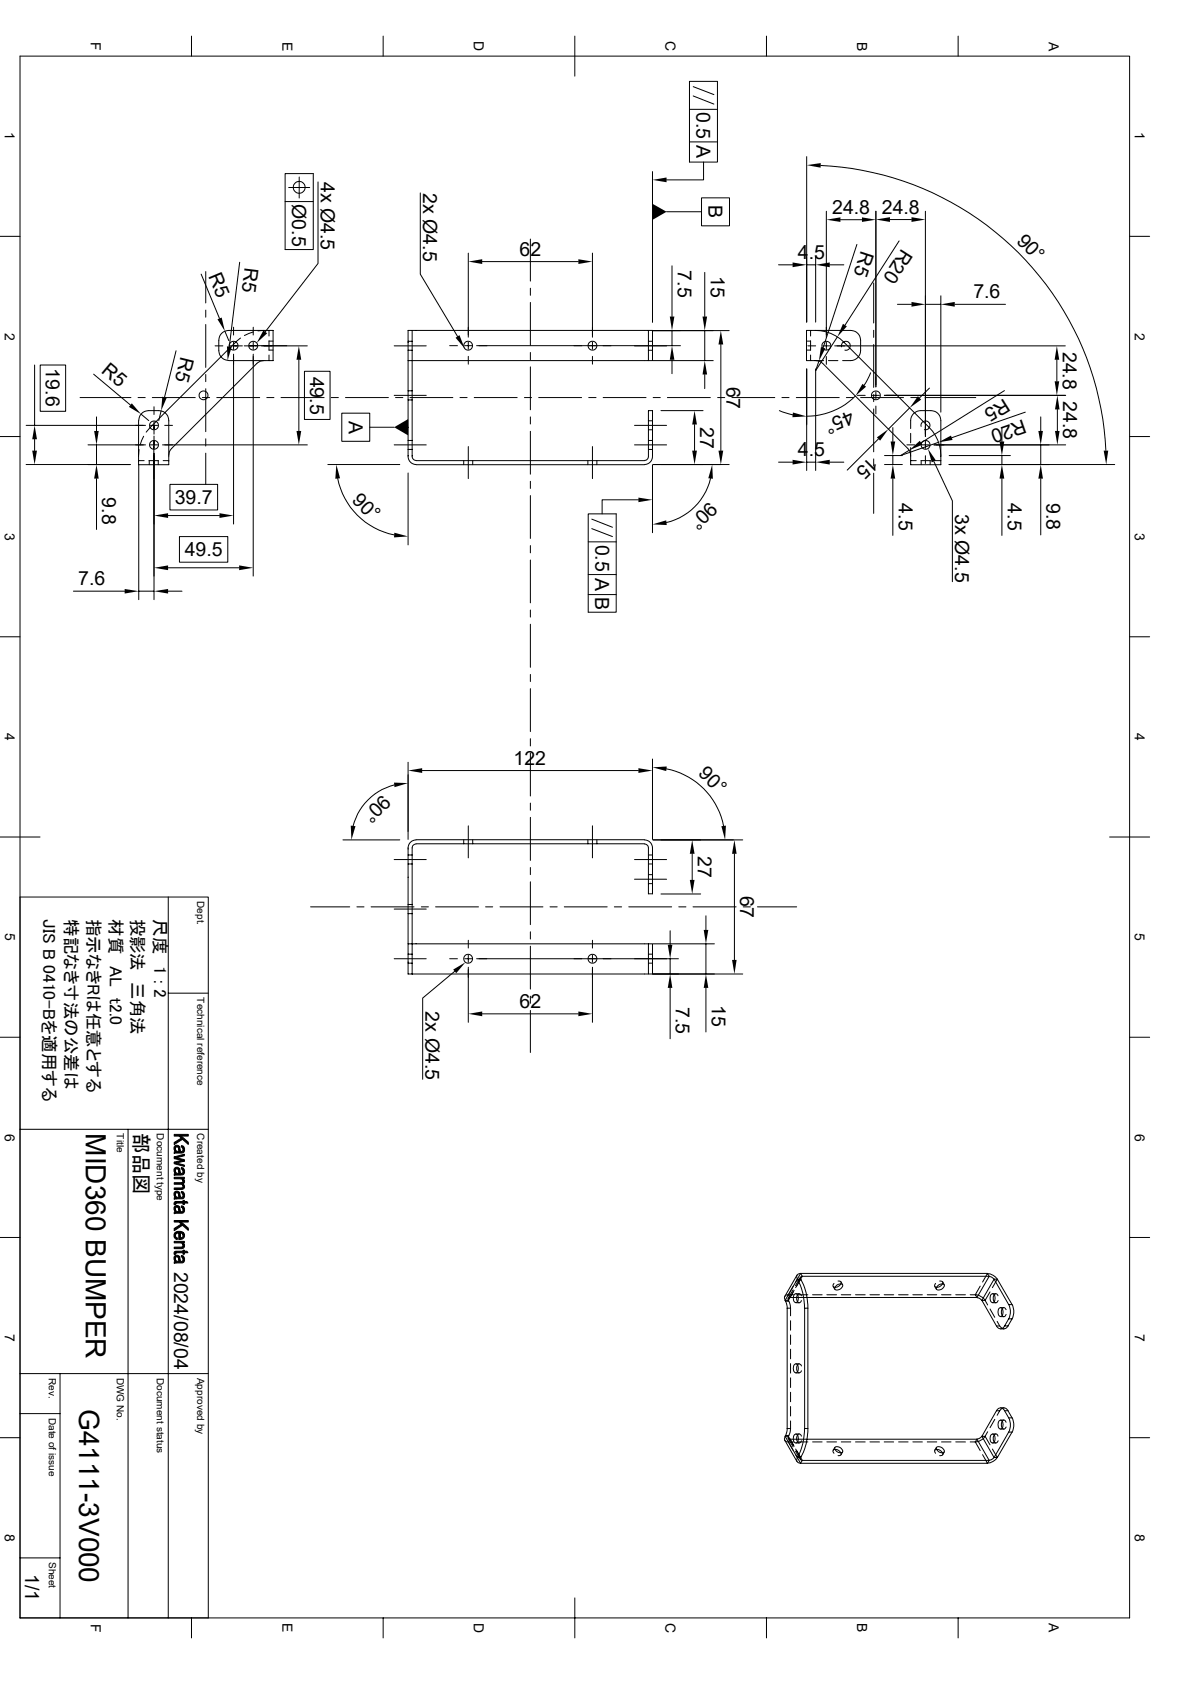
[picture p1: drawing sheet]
<svg xmlns="http://www.w3.org/2000/svg" width="297mm" height="420mm" viewBox="0 0 297 420" stroke-linecap="round" stroke-linejoin="round" font-family="sans-serif">
<g fill="none" stroke="#000" stroke-width=".25">
<path d="M5 14h276.9v390h-276.9zM47.8 9v5M95.6 9v5M143.5 9v10M191.3 9v5M239.1 9v5M172.1 20.3h7v20.2h-7zM172.1 27.3h7M172.1 35.4h7M173 21.6l5.2 2M173 24l5.2 2M201.3 39.1v41.3"/>
<path d="M0 59h5M71.2 43.3h7v19h-7zM71.2 50.3h7M72.1 46.8h5.2M74.7 44.2v5.2M79.4 45.4v20.4l-13.2 17M104.9 48.2v20.3l9.3 15.5M132.4 59.7v10.5M162.9 42.8v37.6M166.4 52.9h8.7M175.1 49.4h7v7h-7zM175.6 40.5v4.4h-9.2"/>
<path d="M204.9 41.3a74.7 74.7 0 0 1 71.1 71.2M206.2 52.7v31.5M209.8 54.9h5.3M218.6 52.7v43.9M222.1 54.8h5.4M231 52.7v56.3M281.9 59h5M50.2 68.5l4.6 11M51.4 67.8v7.8M51.4 77.4v1.8M59.8 65.5l-2.6 21M116.9 63.2v21"/>
<path d="M120.4 65.3h24M132.4 72v1.7M132.4 75.5v10.7M147.9 63.2v21M167.7 66.4v12.6M175.9 68v11M194.3 66.1h3.5M201.3 66.1h2.3M203.6 64v16.4M207.1 66.1h3.5M213.9 61l-8.5 25.8M218.1 70.7v9.9"/>
<path d="M224 76h3.5M224.4 60.2l-13.5 21M231 76h3.8M234.8 73.9v29M238.3 76h12.7M8.6 91.1v15.1M10 91.1h6.4v11.6h-6.4zM20 99.3h12.7M23.4 93.4l9.2 7.7M34.5 99.3h1.7M38 99.3h10.7M43.9 87.6l-2.8 11.6"/>
<path d="M50.5 99.3h1.8M51.4 81v10.7M51.4 93.5v1.8M51.4 97.1v10.7M53.7 86.4h1.9M54.1 99.3h10.7M56.1 82.7l1 2.3M57.1 90a2.46 2.46 0 0 1-2.5-2.5v-2.5a2.46 2.46 0 0 1 2.5-2.5h11.1v7.5h-11.1M57.4 86.4h3.1M58.3 81.7v2M58.3 85.5v1.7M58.3 88.4v42.5"/>
<path d="M60 84.4l-1.1 .9-17.8 17.7-4.6 4.9M61 86.4h3.1M63.2 88.4v55.4M63.2 82.9l-2.2 .9M63.2 81.7v2M63.2 85.5v1.7M63.6 86.3h8M65.3 86.4h11.4M65.9 82.5l-1.5 .1M65.9 90l-1 .2-.8 .6-21.3 21.2-.5 .8-.2 .9M66.6 99.3h1.8M67.1 82.5v1.4"/>
<path d="M67.1 85.1v2.4M67.1 88.6v1.4M67.1 85.2h1.1M67.1 87.4h1.1M70.1 99.3h10.8M74.6 89.8v17.8M76 92.7h6.4v12h-6.4zM82.7 99.3h1.8M86.2 99.3h10.7M98.4 86.4h8M98.4 98.7h8M98.7 99.3h1.8"/>
<path d="M101.9 90h59.9M101.9 87.5h1M101.9 85.2h1M101.9 97.6h1M101.9 99.9h1M102.3 99.3h10.7M102.9 82.5v31.5l.1 .5 .4 .4 .4 .1 57.3-.1 .6-.4 .1-.5v-11.5h1.1v11.5a2.02 2.02 0 0 1-2 2M102.9 82.5h-1v31.2a2.03 2.03 0 0 0 1.9 2.3M102.9 82.5h58.9M112.2 86.3h2M114.8 99.3h1.8M116 86.3h1.8"/>
<path d="M116.9 85.4v1.8M116.9 89v1.9M118.4 99.3h10.7M119 86.3h50.8M130.9 99.3h1.8M132.4 88v1.8M132.4 91.6v10.7M134.5 99.3h10.7M146.9 99.3h1.9M147.9 85.4v1.8M147.9 89v1.9M150.5 99.3h10.7"/>
<path d="M158.4 86.4h8M161.8 87.5h1.1M161.8 85.2h1.1M161.8 82.5h1.1v7.5h-1.1v-2.5M161.8 82.5v5M163 82.5h19M163 90h15M163 99.3h1.8M166.6 99.3h10.7M167.7 82.5v3.8M167.7 89.8v3.5M175.9 82.5v7.5"/>
<path d="M175.9 93.5v3.5M179.1 99.3h1.8M179.9 86v26.5M182.7 99.3h10.7M195.2 99.3h1.7M198.8 99.3h10.7M201.3 85.2h1M201.3 87.4h1M201.3 92.1v25.4M201.6 86.4h2M202.3 82.5v1.4M202.3 85.1v2.4"/>
<path d="M202.3 88.6v1.4M203.6 82.5a9.9 9.9 0 0 1 7.1 3l21.2 21.2a9.9 9.9 0 0 1 2.9 7M203.6 90l1 .2 .8 .6 21.2 21.2 .5 .8 .2 .9M203.6 92.1v25.4M205.4 86.4h1.7M205.6 90h-4.3v-7.5h11a2.46 2.46 0 0 1 2.5 2.5v2.5a2.56 2.56 0 0 1-2.5 2.5h-2M206.2 85.5v1.7M206.2 89v2M206.8 90h2.3M208.3 86.4h57.6M209 84.1l-5.4 8.4 .8-2.3M210.1 86.6a1.09 1.09 0 0 1 1.1-1.4 1.09 1.09 0 0 1 .8 1.7"/>
<path d="M211.2 99.3h1.8M212.1 86.9l-.6 .5h-.6M213.5 98.9a17.3 17.3 0 0 1-12.2 5M214 98.7h1.9M214.8 99.3h10.7M217.3 93.1l-1.6 3.1M217.7 98.7h1.8M218.1 82.5v1.7M218.1 86v10.7M218.1 98.5v1.8M218.6 97.8v1.8M220.7 98.7h45.3"/>
<path d="M227.3 99.3h1.8M230.9 99.3h12.6M232 96.9l-2.5 2.5M250.7 97.5l-20.8 13.1M263.8 89.8v5.4M0 109h5M6.5 116h26M6.5 106.2h29.8M8.6 109.7v2.8M22 111.1h14.3M24.1 104.1v3.5M24.1 111.1v4.9"/>
<path d="M24.1 119.5v12.7M34.6 115h1.4M34.6 116.1v33.6M34.6 105a2.46 2.46 0 0 1 2.5-2.5h2.5a2.46 2.46 0 0 1 2.5 2.5v11h-7.5v-11M34.7 112.3l-.1 1.4M35.2 103.4l1.9 1.6M35.9 108.9l-.9 2.2M37.2 115h2.3M37.3 115v1M37.5 106.2h1.8M37.5 111.1h1.8M38.4 111.5v8"/>
<path d="M38.4 113.2v36.5M38.4 101.6v1.9M38.4 105.3v3.1M38.4 108.9v3.1M39.5 115v1M40.2 102.6l-.6 2.4M40.6 111.1h36.1M40.7 115h1.4M41.1 106.2h2M51.4 109.6v1.8M51.4 113.2v7.7M81.8 116h18"/>
<path d="M84.3 119.5a17.9 17.9 0 0 0 14.1 14.1M85.3 103.2h7v7h-7zM92.3 106.7h6.1M98.4 111.1h8M101.9 118.1v18M101.9 112.2h1M101.9 110h1M103.8 116h57.1M115.7 115v1M116.9 111.5v8M118 115v1M132.4 104.1v1.8"/>
<path d="M132.4 107.7v10.7M146.7 115v1M147.9 111.5v8M149 115v1M158.4 106.2h8M158.4 111.1h8M161.8 112.2h1.1M161.8 110h1.1M161.8 107.3h1.1M161.8 105.1h1.1M162.9 116.1v16.9M163 116h19"/>
<path d="M165 102.5h10.5M173.4 106v6.5M177.3 119.5a14.8 14.8 0 0 1-11 11M194.3 115.4h3.5M194.5 102.5l3.4 1.1M201.3 115.4h2.3M207.1 115.4h3.5M218.1 102.1v10.7M218.1 114.6v1.8M218.1 118.2v10M218.6 101.4v1.9M219.2 109.6l-7.7 7.8"/>
<path d="M220.8 116h4.4M220.8 113.7h4.4M222.8 106.8v3.4M222.8 113.7v2.3M222.8 119.5v14.2M226.4 111.1h1.9M227 101.9l-5.3 5.2M227.3 115h1.4M227.3 108.2v2.4M228.3 103.1l1.1-.5 2.9-.1a2.46 2.46 0 0 1 2.5 2.5v11h-7.5v-4.2M228.3 103l-.6 .7a4.7 4.7 0 0 0-.4 3.3M229.9 115h2.3"/>
<path d="M229.9 115v1M229.9 106.5a1.1 1.1 0 0 1 1.2-1.4 1.1 1.1 0 0 1 .8 1.7M230.1 111.1h1.8M231 110.2v1.8M231 113.8v1.9M232 106.8l-.7 .5h-.6M232.2 115v1M233.1 115.2l4.6 9.9v20.1M233.1 111.1h32.9M233.4 115h1.4M234.2 110.4l-9.4 3.3 2.1-1.3M236.9 116h41.3"/>
<path d="M236.9 113.7h15.3M250.1 106.8v3.4M250.1 113.7v2.3M250.1 119.5v14.2M255.9 102.9l-18.4 6.4M259.8 104.1v3.5M259.8 111.1v4.9M259.8 119.5v14.1M263.9 102.2v5.4M281.9 109h5M42 128.7h12.8M42.4 120.9h11.9v6.4h-11.9z"/>
<path d="M44.8 134h12.1v6.4h-12.1zM132.4 120.2v1.8M132.4 123.7v10.8M132.4 136.2v1.8M132.4 139.8v10.7M146.8 128.3h7v24.6h-7zM146.8 135.3h7M147.7 129.6l5.2 2.1M147.7 132l5.2 2M159.3 124.8h-9v3.5M0 159h5M18.3 147.6h12.8"/>
<path d="M34.6 147.6h3.8M42 141.8h17.7M42 147.6h3.4M132.4 152.3v1.8M132.4 155.9v10.7M146.8 143.5h7M146.8 148.5h7M281.9 159h5M132.4 168.4v1.8M132.4 172v10.7M98.4 196a14.3 14.3 0 0 0-10.3 10.2M101.9 190.3v19.3"/>
<path d="M105.4 192.4h53.9M132.4 184.4v1.9M132.4 188v10.8M162.9 189.5v20.1M166.3 192a18 18 0 0 1 14.3 14.2M0 209h10M85.6 209.7h14.2M98.4 214.6h8M101.9 215.7h1M101.9 213.5h1M103.8 209.7h57.1M103.8 209.7a2.04 2.04 0 0 0-1.9 2.3v31.2h1"/>
<path d="M115.7 209.7v1M116.9 206.2v8M118 209.7v1M132.4 200.5v1.8M132.4 204.1v10.7M132.4 216.6v1.8M146.7 209.7v1M147.9 206.2v8M149 209.7v1M158.4 214.6h8M158.4 219.5h8M160.9 209.7a2.02 2.02 0 0 1 2 2v11.5h-1.1v-11.5l-.1-.5-.6-.4-57.3-.1-.4 .2-.4 .3-.1 .5v31.5"/>
<path d="M161.8 218.4h1.1M161.8 215.7h1.1M161.8 213.5h1.1M163 209.7h22.4M172.8 213.2v6.5M183.3 213.2v26.5M276.9 209h10M5 224h47v180M42 224v180M77.5 226.4h9.8M89.1 226.4h1.7M92.6 226.4h10.7"/>
<path d="M98.4 227h8M98.4 239.4h8M101.9 238.3h1M101.9 225.8h1M101.9 228.1h1M105.2 226.4h1.7M108.7 226.4h10.7M112.2 239.4h2M116 239.4h1.8M116.9 234.8v1.9M116.9 238.5v1.8M119 239.4h50.3"/>
<path d="M121.2 226.4h1.8M124.8 226.4h10.7M132.4 220.2v10.7M132.4 232.7v1.8M132.4 236.3v10.7M137.3 226.4h1.8M140.8 226.4h10.8M147.9 234.8v1.9M147.9 238.5v1.8M153.3 226.4h1.9M156.9 226.4h10.7M161.8 220.6h1.1"/>
<path d="M161.8 238.3h1.1M161.8 235.7v2.5M161.8 235.7h1.1v2.5M161.8 238.2v5h1.1v-5M161.8 235.7h-59.9M163 235.7h15.3M165 223.2h9.9M167.3 232.4v3.5M167.3 239.4v3.8M169.4 226.4h1.8M173 226.4h10.7M176.2 228.7v3.5"/>
<path d="M176.2 235.7v7.5M185.5 226.4h1.8M189.1 226.4h9.7M0 259h5M42 248h10M101.9 240.5h1M113.5 242.5l-8 6.7v20.3M116.9 241.5v13.8M120.4 253.2h24M132.4 248.8v1.7M132.4 252.3v10.5M147.9 241.5v13.8"/>
<path d="M161.8 240.5h1.1M161.8 243.2h-58.9M163 243.2h22.4M167.3 246.7v12.7M176.2 246.7v11M281.9 259h5M5 282h47M32 282v122M0 309h5M198.9 318.4l-3 5.3M199 319.4h.8M199 319.4l.1 .2"/>
<path d="M199 319.4l-3 5.3M199.1 319.6a14.1 14.1 0 0 1 1.7 7M199.1 319.6h.8M199.8 318.9l-1.3 2.1M199.8 319.4l.1 .2M199.8 318l-1.2 2.1M199.8 318h46.7M199.8 319.4l-1.2 2.1M199.8 318l.4 .7M199.9 318a.84 .84 0 0 0-1 .4 .84 .84 0 0 0 .2 1M199.9 319.6a14.1 14.1 0 0 1 1.7 7M200.2 318.7h46.7"/>
<path d="M200.2 318.7l-1.4 2.5M200.3 318.7l-.5 .2 .1 .5M209.2 319.9a.54 .54 0 0 1 .6 .1 .54 .54 0 0 1 .1 .6M234.5 319.9a.54 .54 0 0 1 .6 .1 .54 .54 0 0 1 .1 .6M246.5 318l.4 .7M246.5 318l-1.3 2.1M246.5 318a3.1 3.1 0 0 1 2.4 1.4M246.9 318.7l.7 .2 .5 .5M246.9 318.7l-3.1 5.3M248.1 319.4h.8M248.1 319.4l3.7 6.4M248.1 319.4l-3 5.3"/>
<path d="M248.9 319.4l-1.2 2.1M248.9 319.4l3.7 6.4M281.9 309h5M195.9 323.7l-.1 .4 .2 .6M196 324.7v.2h.9l-.1-.2M196 324.7h.8M196 324.9l.5 1.7M196.5 326.6h.8M196.5 326.6v30.1M196.8 323.3h-.5l-.4 .4M196.8 323.3h1.2M196.9 324.9l.3 1 .1 2.6"/>
<path d="M197.3 329.8v2.3M197.3 333.3v2.4M197.3 336.9v2.4M198 322.1l-1.3 2.1M198 322.6l-1.2 2.1M198 321.1l-1.2 2.2M198.2 323.3l.3-.3a1.2 1.2 0 0 1 .8 1.1 1.2 1.2 0 0 1-.8 1.1 1.52 1.52 0 0 1-.3-1.9zM198.2 322.2l-1 1.8-.4-.7M198.6 325.3h.9M198.6 323h.9M199.1 323.3a.52 .52 0 0 1 .5-.2 .52 .52 0 0 1 .4 .5M199.1 323.3a1.54 1.54 0 0 0 0 1.7"/>
<path d="M199.3 323.3h2.3M200 324.7a.53 .53 0 0 1-.4 .5 .53 .53 0 0 1-.5-.2M201.6 326.6v30.1M201.6 326.6h-.8v30.1h.8M202.8 323.3h2.4M206.4 323.3h2.4M207.9 321.2l.5 .7M208.2 320.5a.56 .56 0 0 0-.2 .8 .56 .56 0 0 0 .8 .1l.6-.3 .4-.5M208.7 321.1a1.02 1.02 0 0 1 1.7-.1 1.35 1.35 0 0 1-2 .9v-.4zM209.9 320.1l.4 .7M210 323.3h2.3M213.5 323.3h2.4"/>
<path d="M217.1 323.3h2.4M220.7 323.3h2.4M224.3 323.3h2.4M227.8 323.3h2.4M231.4 323.3h2.4M233.3 321.2l.4 .7M233.5 320.5a.56 .56 0 0 0-.1 .8 .56 .56 0 0 0 .7 .1l.7-.3 .4-.5M234 321.1a1.02 1.02 0 0 1 1.7-.1 1.35 1.35 0 0 1-2 .9v-.4zM235 323.3h2.4M235.3 320.1l.4 .7M238.5 323.3h2.5M243.8 324l-.4-.7a3.3 3.3 0 0 1 2.5 1.4"/>
<path d="M243.8 324l.7 .2 .5 .5M243.8 324h-46.6a.44 .44 0 0 0-.5 .2 .44 .44 0 0 0 .1 .5M244.6 321.1l-1.2 2.2h-1.3M245.1 324.7l3.6 6.4M245.1 324.7h.8M245.9 324.7l.6 1.1M247.1 326.9l1.2 2M247.1 322.6l-1.2 2.1M247.3 323.3l.4-.3a1.2 1.2 0 0 1 .7 1.1 1.2 1.2 0 0 1-.7 1.1 1.52 1.52 0 0 1-.4-1.9zM247.7 325.3h.8M247.7 323h.8M248.7 331.1h.8l.5 .5 .6 .2"/>
<path d="M248.7 331.1a1.08 1.08 0 0 0 1 .7 1.08 1.08 0 0 0 1-.7M248.9 329.9l.6 1.2M249.1 323.6a.58 .58 0 0 0-.6-.6 .58 .58 0 0 0-.6 .7v.7l.3 .6M249.1 324.7a.53 .53 0 0 1-.3 .5 .53 .53 0 0 1-.6-.2M249.3 326.8l.3-.3a1.2 1.2 0 0 1 .8 1.1 1.2 1.2 0 0 1-.8 1.1 1.52 1.52 0 0 1-.3-1.9zM249.7 331.8h.9M249.7 328.8h.9M249.7 326.5h.9M250.1 326.8a.52 .52 0 0 1 .6-.3 .52 .52 0 0 1 .4 .5M250.2 326.8a1.54 1.54 0 0 0 0 1.7M250.7 331.1h.9M251.1 328.2a.53 .53 0 0 1-.4 .5 .53 .53 0 0 1-.6-.2"/>
<path d="M251.6 331.1l-.5 .5-.5 .2M251.8 325.8h.8M251.8 325.8a3.9 3.9 0 0 1 0 3.5M251.8 329.3h.8M251.8 329.3l-1.1 1.8M252.6 325.8a3.9 3.9 0 0 1 0 3.5M252.6 329.3l-1 1.8M0 359h5M5 353h10M5 343h47M15 343v61M195.9 359.6l3 5.4"/>
<path d="M196 358.6l3 5.3M196 358.6h.8M196 358.6l-.2 .6 .1 .4M196.5 356.7l-.5 1.8M196.5 356.7h.8M196.7 359.2l1.3 2.1M196.8 358.6a.44 .44 0 0 0-.1 .6 .44 .44 0 0 0 .5 .2M196.8 358.6l1.2 2.2M196.9 358.4h-.9v.2M197.2 359.4h46.6M197.2 359.4l1 1.7M197.2 359.4l-.4 .6h-.5l-.4-.4"/>
<path d="M197.3 354.8l-.1 2.7-.4 1.1M197.3 340.5v2.4M197.3 344v2.5M197.3 347.6v2.4M197.3 351.2v2.4M198.2 340.8l.3-.2a1.2 1.2 0 0 1 .8 1.1 1.2 1.2 0 0 1-.8 1.1 1.52 1.52 0 0 1-.3-2zM198.2 358.4l.3-.3a1.2 1.2 0 0 1 .8 1.1 1.2 1.2 0 0 1-.8 1.1 1.52 1.52 0 0 1-.3-1.9zM198.6 358.1h.9M198.6 340.5h.9M198.6 342.8h.9M199.1 358.3a.52 .52 0 0 1 .6-.2 .52 .52 0 0 1 .3 .5M199.1 340.8a.54 .54 0 0 1 .5-.2 .54 .54 0 0 1 .4 .5"/>
<path d="M199.1 358.4a1.54 1.54 0 0 0 0 1.6M199.1 340.8a1.54 1.54 0 0 0 0 1.7M200 359.7a.53 .53 0 0 1-.4 .6 .53 .53 0 0 1-.5-.3M200 342.3a.55 .55 0 0 1-.4 .4 .55 .55 0 0 1-.5-.1M200.8 356.7a14.1 14.1 0 0 1-1.7 7.1M201.6 356.7a14.1 14.1 0 0 1-1.7 7.1M243.8 359.4l3.1 5.3M243.8 359.4l-.4 .6M245 358.6l-.5 .5-.7 .2M245.1 358.6l3 5.3M245.1 358.6h.8M245.9 358.6a3.3 3.3 0 0 1-2.5 1.4"/>
<path d="M245.9 358.6l1.2 2.2M246.5 357.5l-.6 1.1M247.3 358.4l.4-.3a1.2 1.2 0 0 1 .7 1.1 1.2 1.2 0 0 1-.7 1.1 1.52 1.52 0 0 1-.4-1.9zM247.7 358.1h.8M248.2 358.3a.5 .5 0 0 1 .5-.2 .5 .5 0 0 1 .4 .5M248.2 358.4a1.12 1.12 0 0 0 .6 1.9l.3-.6M248.3 354.4l-1.2 2.1M248.7 352.3l-3.6 6.3M248.7 352.3a1.08 1.08 0 0 1 1-.8 1.08 1.08 0 0 1 1 .8M249.3 354.9l.3-.3a1.2 1.2 0 0 1 .8 1.1 1.2 1.2 0 0 1-.8 1.1 1.52 1.52 0 0 1-.3-1.9zM249.5 352.3l-.6 1.1M249.7 351.5h.9"/>
<path d="M249.7 356.8h.9M249.7 354.6h.9M250.1 354.8a.52 .52 0 0 1 .7-.2 .52 .52 0 0 1 .3 .5M250.2 354.9a1.54 1.54 0 0 0 0 1.7M250.6 351.5l-.5 .2-.6 .6h-.8M250.6 351.5l.5 .2 .5 .6M250.7 352.3h.9M250.7 352.3l1.1 1.7M251.1 356.3a.53 .53 0 0 1-.4 .5 .53 .53 0 0 1-.6-.2M251.6 352.3l1 1.7M251.8 354a3.9 3.9 0 0 1 0 3.6M251.8 357.6h.8"/>
<path d="M251.8 354h.8M251.8 357.6l-3.7 6.3M252.6 357.6l-3.7 6.3M252.6 354a3.9 3.9 0 0 1 0 3.6M281.9 359h5M198 360h-1.2l1.2 2.2M198.5 362.3l1.3 2.1M198.6 361.8l1.2 2.1M198.6 363.2l1.2 2.2M198.6 360.3h.9M198.8 362.2l1.4 2.5M199 363.9h.8"/>
<path d="M199.1 363.9a.84 .84 0 0 0-.2 1 .84 .84 0 0 0 1 .4M199.1 363.8h.8M199.1 363.8l-.1 .1M199.3 360h2.3M199.8 365.4h46.7M199.9 363.9l-.1 .5 .5 .2M199.9 363.8l-.1 .1M200.2 364.7h46.7M200.2 364.7l-.4 .7M202.8 360h2.4M206.4 360h2.4M208.4 361.4l-.5 .7"/>
<path d="M208.5 361.3a1.35 1.35 0 0 1 1.8 1.2 1.29 1.29 0 0 1-1.9-1.1zM209.8 362.8a1.23 1.23 0 0 0-1.9-.6l.3 .7M209.9 362.8a.54 .54 0 0 1-.1 .6 .54 .54 0 0 1-.6 .1M210 360h2.3M210.3 362.5l-.4 .8M213.5 360h2.4M217.1 360h2.4M220.7 360h2.4M224.3 360h2.4M227.8 360h2.4M231.4 360h2.4M233.7 361.4l-.4 .7"/>
<path d="M233.8 361.3a1.35 1.35 0 0 1 1.9 1.2 1.29 1.29 0 0 1-2-1.1zM235 360h2.4M235.2 362.8a1.23 1.23 0 0 0-1.9-.6l.2 .7M235.2 362.8a.52 .52 0 0 1 0 .6 .52 .52 0 0 1-.7 .1M235.7 362.5l-.4 .8M238.5 360h2.5M242.1 360h1.3M243.4 360l1.2 2.2M245.2 363.2l1.3 2.2M246.9 364.7l-.4 .7M247.7 361.8l1.2 2.1M247.7 360.3h.8"/>
<path d="M248.1 363.9l-.5 .5-.7 .2M248.1 363.9h.8M248.9 363.9a3.1 3.1 0 0 1-2.4 1.4M5 389h10M143.5 399v10M47.8 404v5M95.6 404v5M191.3 404v5M239.1 404v5"/>
<circle cx="74.7" cy="46.8" r="1.48"/>
<circle cx="50.8" cy="98.7" r="1.11"/>
<circle cx="58.3" cy="86.3" r="1.11"/>
<circle cx="63.2" cy="86.3" r="1.11"/>
<circle cx="116.8" cy="86.3" r="1.11"/>
<circle cx="147.9" cy="86.3" r="1.11"/>
<circle cx="206.2" cy="86.3" r="1.11"/>
<circle cx="218.6" cy="98.7" r="1.11"/>
<circle cx="38.4" cy="111.1" r="1.11"/>
<circle cx="38.4" cy="106.2" r="1.11"/>
<circle cx="231" cy="111.1" r="1.11"/>
<circle cx="116.8" cy="239.4" r="1.11"/>
<circle cx="147.9" cy="239.4" r="1.11"/>
</g>
<g fill="#000" stroke="#000" stroke-width=".25">
<path d="M43.8 286.8v.8z" fill-rule="evenodd"/>
<path d="M43.8 292.3v.7z" fill-rule="evenodd"/>
<path d="M43.8 298.3v.7z" fill-rule="evenodd"/>
<path d="M43.6 286.2a.78 .78 0 0 1 1.2 .1l-.1 1.2v-.1a.82 .82 0 0 0-.7-1l-.2 .2-.1 .9a1.03 1.03 0 0 1-.1-1.3z" fill-rule="evenodd"/>
<path d="M43.6 291.7a.78 .78 0 0 1 1.2 .1l-.1 1.1a.78 .78 0 0 0-.8-1l-.2 1a.96 .96 0 0 1-.1-1.2z" fill-rule="evenodd"/>
<path d="M43.6 297.6a.82 .82 0 0 1 1.2 .2l-.1 1.1a.78 .78 0 0 0-.8-1l-.2 1a1.05 1.05 0 0 1-.1-1.3z" fill-rule="evenodd"/>
<path d="M43.5 285.3l1.8-1.1 .3 .3-2.1 1.3z" fill-rule="evenodd"/>
<path d="M45.6 294.3l.1 .6z" fill-rule="evenodd"/>
<path d="M45.3 286l.4 .2v.8l-.1-.4-.4-.2z" fill-rule="evenodd"/>
<path d="M45.3 291.5l.4 .2v.8l-.1-.5-.4-.1z" fill-rule="evenodd"/>
<path d="M43.5 295.3h1.6l.5-.2 .1 1.1-.1-.3-.4-.2h-1.7z" fill-rule="evenodd"/>
<path d="M45.3 297.5l.4 .1v.8l-.1-.4-.4-.1z" fill-rule="evenodd"/>
<path d="M43.5 288.9l2.5-.7v.4l-2 .5z" fill-rule="evenodd"/>
<path d="M43.5 290.2l1.9-.5 .6 .2-1.9 .5z" fill-rule="evenodd"/>
<path d="M43.5 290.2l2.5 .7v.4l-2.5-.7z" fill-rule="evenodd"/>
<path d="M43.5 288.9l2.5 .7v.3l-2.5-.6z" fill-rule="evenodd"/>
<path d="M43.5 294h2.5v.3h-.4v.4l-.3-.3-1.8-.1z" fill-rule="evenodd"/>
<path d="M43.8 287.1l.3 .3 .6 .1 .1-1.2 .2 .7a.41 .41 0 0 0 .3 .5 .41 .41 0 0 0 .4-.5v-.8a.93 .93 0 0 1 .4 1.1 .93 .93 0 0 1-1 .6l-1.6 .1v-.4h.3z" fill-rule="evenodd"/>
<path d="M43.8 292.6l.3 .3 .6 .1 .1-1.2 .2 .6a.42 .42 0 0 0 .3 .6 .42 .42 0 0 0 .4-.5v-.8a.95 .95 0 0 1 .4 1.1 .95 .95 0 0 1-1 .6l-1.6 .1v-.4l.3-.1z" fill-rule="evenodd"/>
<path d="M45.7 294.3a.72 .72 0 0 1-.1 1.3z" fill-rule="evenodd"/>
<path d="M43.5 296.6h1.9l.3-.2v-.7a.73 .73 0 0 1 .3 .8 .73 .73 0 0 1-.8 .5h-1.7z" fill-rule="evenodd"/>
<path d="M43.8 298.5l.3 .4 .6 .1 .1-1.2 .2 .6a.41 .41 0 0 0 .3 .6 .41 .41 0 0 0 .4-.6v-.8a.92 .92 0 0 1 .4 1.1 .92 .92 0 0 1-1 .6l-1.6 .2v-.4l.3-.1z" fill-rule="evenodd"/>
<path d="M44.7 283.7h.6l1.7 1.5v.5z" fill-rule="evenodd"/>
<path d="M43.5 283.3h3.5v.4h-3.5z" fill-rule="evenodd"/>
<path d="M43.8 301.9v.7z" fill-rule="evenodd"/>
<path d="M43.8 314.3v.7z" fill-rule="evenodd"/>
<path d="M43.6 300.1l.3-.1v.8h-.4z" fill-rule="evenodd"/>
<path d="M43.6 312.5h.3v.7h-.4z" fill-rule="evenodd"/>
<path d="M43.6 307.9l.2-.1v1l.5 .3-.1 .4a1.04 1.04 0 0 1-.6-1.6z" fill-rule="evenodd"/>
<path d="M43.6 301.2a.87 .87 0 0 1 1.2 .1l-.1 1.3v-.3a.63 .63 0 0 0-.2-.6 .63 .63 0 0 0-.6-.2l-.2 1a1.01 1.01 0 0 1-.1-1.3z" fill-rule="evenodd"/>
<path d="M43.6 313.6a.82 .82 0 0 1 1.2 .2l-.1 1.2v-.2a.67 .67 0 0 0-.7-.9l-.2 .2-.1 .8a1.05 1.05 0 0 1-.1-1.3z" fill-rule="evenodd"/>
<path d="M43.5 306.7l1.8-1.1 .3 .3-2.1 1.4z" fill-rule="evenodd"/>
<path d="M45.6 310.3l.1 .6z" fill-rule="evenodd"/>
<path d="M45.3 301.1l.4 .1v.8l-.1-.3-.4-.2z" fill-rule="evenodd"/>
<path d="M43.8 307.7l1.2-.2 .7 .3v.7l-.2-.5-.5-.2v1.7h-.4v-1.7l-.5 .2-.3 .5z" fill-rule="evenodd"/>
<path d="M45.3 313.5l.4 .1v.9l-.1-.5-.4-.1z" fill-rule="evenodd"/>
<path d="M43.5 310h2.5v.3h-.4v.4l-.6-.4h-1.5z" fill-rule="evenodd"/>
<path d="M43.8 302.1l.4 .4 .5 .1 .1-1.3 .2 .7a.41 .41 0 0 0 .3 .6 .41 .41 0 0 0 .4-.6v-.8a.93 .93 0 0 1 .4 1.1 .93 .93 0 0 1-1 .6l-1.6 .2v-.4l.3-.1z" fill-rule="evenodd"/>
<path d="M45 307.8l.1 1.3 .5-.2 .1-.3v-.8a.99 .99 0 0 1 .3 1.1 .99 .99 0 0 1-1 .6z" fill-rule="evenodd"/>
<path d="M43.5 311.4h1.9l.3-.2v-.9a.8 .8 0 0 1 .3 1.1 .8 .8 0 0 1-1 .4h-1.5z" fill-rule="evenodd"/>
<path d="M43.8 314.5l.3 .4 .6 .1 .1-1.2 .2 .6a.41 .41 0 0 0 .3 .6 .41 .41 0 0 0 .4-.5v-.9a.92 .92 0 0 1 .4 1.1 .92 .92 0 0 1-1 .6l-1.6 .2v-.4l.3-.1z" fill-rule="evenodd"/>
<path d="M43.9 300h1.8v-.3h.3v.3h.7l.2 .4h-.9v.4h-.3v-.4h-1.8v.2z" fill-rule="evenodd"/>
<path d="M43.9 312.5l1.8-.1v-.2h.3v.2h.7l.2 .4h-.9v.4h-.3v-.4h-1.7l-.1 .2z" fill-rule="evenodd"/>
<path d="M44.7 305.1h.6l1.7 1.6v.5z" fill-rule="evenodd"/>
<path d="M43.5 304.8h3.5v.3h-3.5z" fill-rule="evenodd"/>
</g>
<g fill="#000">
<path d="M162.9 44.9l3.5-.6v1.2zM162.9 50.9l3.5 2-3.5 2zM201.3 41.2l3.6-.5-.1 1.2zM206.2 54.9l3.6-.6v1.1zM215.1 54.3l3.5 .6-3.5 .5zM218.6 54.8l3.5-.6v1.2zM227.5 54.2l3.5 .6-3.5 .6zM54.3 79.7l1-.4 .8 3.4zM116.9 65.3l3.5-.6v1.2zM144.4 64.7l3.5 .6-3.5 .6zM167.2 79h1.1l-.6 3.5zM175.3 79h1.2l-.6 3.5z"/>
<path d="M197.8 65.5l3.5 .6-3.5 .6zM203.6 66.1l3.5-.6v1.2zM227.5 75.4l3.5 .6-3.5 .6zM234.8 76l3.5-.6v1.2zM40.5 99.1l1.1 .2-1.4 3.3zM56.6 86.5l1.2 .1-1 3.4zM65.7 82.5l1 .7-2.6 2.4zM74.6 86.4l.6 3.4h-1.2zM113.7 84.3l1-.6 1.3 3.3zM167.7 86.3l.6 3.5h-1.1zM175.9 90l.6 3.5h-1.2zM179.9 82.5l.6 3.5h-1.2z"/>
<path d="M204.9 86.7l1.1 .3-1.6 3.2zM210.4 80.9l1 .6-2.4 2.6zM215.3 95.8l.9 .8-2.7 2.3zM229.1 98.9l.8 .9-2.9 2.1zM263.2 95.2h1.2l-.6 3.5zM263.8 86.4l.6 3.4h-1.2zM8 112.5h1.2l-.6 3.5zM8.6 106.2l.6 3.5h-1.2zM23.5 107.6h1.1l-.5 3.5zM24.1 116l.5 3.5h-1.1zM32.9 100.7l2.3 2.7-3-1.8zM74 107.6h1.2l-.6 3.5z"/>
<path d="M83.9 116l1 3.4-1.2 .1zM98.4 106.7l3.5-2.1v4.1zM173.4 102.5l.5 3.5h-1.1zM172.8 112.5h1.1l-.5 3.5zM177.8 116l.1 3.5-1.1-.1zM179.3 112.5h1.2l-.6 3.5zM197.8 114.8l3.5 .6-3.5 .6zM197.9 103l3.4 1-3.5 .2zM203.6 115.4l3.5-.6v1.2zM218.9 109.2l2.8-2.1-2 2.9zM222.3 110.2h1.1l-.6 3.5zM222.8 116l.6 3.5h-1.1z"/>
<path d="M226.9 112.4l2.7-2.3 .6 .9zM231.6 112.1l2 2.9-1.1 .4zM234.2 110.4l3.2-1.6 .3 1.1zM249.5 110.2h1.2l-.6 3.5zM250.1 116l.6 3.5h-1.2zM259.2 107.6h1.1l-.5 3.5zM259.8 116l.5 3.5h-1.1zM263.3 107.6h1.2l-.6 3.5zM263.9 98.7l.6 3.5h-1.2zM275.5 112.5h1.1l-.5 3.5zM38.4 128.7l3.6-.6v1.2zM54.8 128.1l3.5 .6-3.5 .6z"/>
<path d="M98.4 133l3.5 .9-3.6 .3zM159.3 124.2l3.6 .6-3.6 .6zM162.9 130.9l3.4-1 .1 1.2zM31.1 147.1l3.5 .5-3.5 .6zM38.4 141.8l3.6-.6v1.2zM38.4 147.6l3.6-.5v1.1zM59.7 141.2l3.5 .6-3.5 .6zM98.3 195.4l3.6 .1-3.4 1.1zM101.9 192.4l3.5-.6v1.2zM159.3 191.8l3.6 .6-3.6 .6zM162.9 191.6l3.5-.2-.1 1.1zM87.5 206.2l1.2 .1-1 3.4z"/>
<path d="M172.8 209.7l.6 3.5h-1.2zM172.2 219.7h1.2l-.6 3.5zM180 206.3l1.2-.1-.2 3.5zM183.3 209.7l.6 3.5h-1.2zM166.7 235.9h1.1l-.5 3.5zM175.6 232.2h1.2l-.6 3.5zM182.7 239.7h1.2l-.6 3.5zM113.1 242.1l3.1-1.8-2.3 2.7zM116.9 253.2l3.5-.6v1.1zM144.4 252.6l3.5 .6-3.5 .5zM167.3 243.2l.5 3.5h-1.1zM176.2 243.2l.6 3.5h-1.2z"/>
</g>
<g font-size="7">
<text x="21.5" y="283" transform="rotate(90 21.5 283)">MID360 BUMPER</text>
<text x="19.7" y="351.7" transform="rotate(90 19.7 351.7)">G4111-3V000</text>
</g>
<text font-size="5.1" x="33.5" y="283" transform="rotate(90 33.5 283)">部品図</text>
<g font-size="4.9">
<text x="173.9" y="28" transform="rotate(90 173.9 28)">0.5</text>
<text x="173.8" y="36.3" transform="rotate(90 173.8 36.3)">A</text>
<text x="80.1" y="45.4" transform="rotate(90 80.1 45.4)">4x Ø4.5</text>
<text x="72.9" y="51" transform="rotate(90 72.9 51)">Ø0.5</text>
<text x="105.6" y="48.2" transform="rotate(90 105.6 48.2)">2x Ø4.5</text>
<text x="176.8" y="51.2" transform="rotate(90 176.8 51.2)">B</text>
<text x="207.7" y="53.4">24.8</text>
<text x="220.1" y="53.4">24.8</text>
<text x="129.7" y="63.9">62</text>
<text x="199.1" y="64.6">4.5</text>
<text x="215" y="62.5" transform="rotate(108 215 62.5)">R5</text>
<text x="225.1" y="61.8" transform="rotate(123 225.1 61.8)">R20</text>
<text x="253.5" y="60.3" transform="rotate(46 253.5 60.3)">90°</text>
<text x="51.9" y="68.8" transform="rotate(67 51.9 68.8)">R5</text>
<text x="61.1" y="66.7" transform="rotate(97 61.1 66.7)">R5</text>
<text x="169.2" y="67.5" transform="rotate(90 169.2 67.5)">7.5</text>
<text x="177.4" y="68.9" transform="rotate(90 177.4 68.9)">15</text>
<text x="242.9" y="74.5">7.6</text>
<text x="45.1" y="88.9" transform="rotate(104 45.1 88.9)">R5</text>
<text x="265.3" y="87.8" transform="rotate(90 265.3 87.8)">24.8</text>
<text x="11.5" y="92" transform="rotate(90 11.5 92)">19.6</text>
<text x="25.1" y="93" transform="rotate(40 25.1 93)">R5</text>
<text x="77.4" y="94" transform="rotate(90 77.4 94)">49.5</text>
<text x="181.4" y="96.6" transform="rotate(90 181.4 96.6)">67</text>
<text x="250.6" y="99.3" transform="rotate(148 250.6 99.3)">R5</text>
<text x="265.3" y="100.2" transform="rotate(90 265.3 100.2)">24.8</text>
<text x="87" y="105" transform="rotate(90 87 105)">A</text>
<text x="174.7" y="106.6" transform="rotate(90 174.7 106.6)">27</text>
<text x="212.2" y="102.4" transform="rotate(156 212.2 102.4)">45°</text>
<text x="255.4" y="104.7" transform="rotate(161 255.4 104.7)">R20</text>
<text x="199.1" y="113.9">4.5</text>
<text x="217.2" y="113.8" transform="rotate(135 217.2 113.8)">15</text>
<text x="25.5" y="124.2" transform="rotate(90 25.5 124.2)">9.8</text>
<text x="43.6" y="125.9">39.7</text>
<text x="87.7" y="125.1" transform="rotate(45 87.7 125.1)">90°</text>
<text x="177" y="125" transform="rotate(135 177 125)">90°</text>
<text x="224.3" y="125.7" transform="rotate(90 224.3 125.7)">4.5</text>
<text x="251.5" y="125.7" transform="rotate(90 251.5 125.7)">4.5</text>
<text x="261.2" y="125.6" transform="rotate(90 261.2 125.6)">9.8</text>
<text x="238.4" y="128.3" transform="rotate(90 238.4 128.3)">3x Ø4.5</text>
<text x="148.6" y="136" transform="rotate(90 148.6 136)">0.5</text>
<text x="46.1" y="138.9">49.5</text>
<text x="19.5" y="146.2">7.6</text>
<text x="148.5" y="144.3" transform="rotate(90 148.5 144.3)">A</text>
<text x="148.5" y="149" transform="rotate(90 148.5 149)">B</text>
<text x="128.1" y="191">122</text>
<text x="174.1" y="193.3" transform="rotate(45 174.1 193.3)">90°</text>
<text x="95.5" y="198.2" transform="rotate(135 95.5 198.2)">90°</text>
<text x="174.2" y="213.8" transform="rotate(90 174.2 213.8)">27</text>
<text x="184.7" y="223.7" transform="rotate(90 184.7 223.7)">67</text>
<text x="129.7" y="251.7">62</text>
<text x="168.7" y="251.4" transform="rotate(90 168.7 251.4)">7.5</text>
<text x="177.7" y="251" transform="rotate(90 177.7 251)">15</text>
<text x="106.2" y="252.6" transform="rotate(90 106.2 252.6)">2x Ø4.5</text>
<text x="43.5" y="317.5" transform="rotate(90 43.5 317.5)">2024/08/04</text>
<text x="6.3" y="393.1" transform="rotate(90 6.3 393.1)">1/1</text>
</g>
<g font-size="4.4">
<text x="10.7" y="229.5" transform="rotate(90 10.7 229.5)">JIS B 0410-Bを適用する</text>
<text x="16.3" y="229.4" transform="rotate(90 16.3 229.4)">特記なき寸法の公差は</text>
<text x="21.8" y="229.4" transform="rotate(90 21.8 229.4)">指示なきRは任意とする</text>
<text x="27.4" y="229.5" transform="rotate(90 27.4 229.5)">材質　AL　t2.0</text>
<text x="32.9" y="229.4" transform="rotate(90 32.9 229.4)">投影法　三角法</text>
<text x="38.4" y="229.5" transform="rotate(90 38.4 229.5)">尺度　1 : 2</text>
</g>
<g font-size="3.5">
<text x="22.6" y="10.5" transform="rotate(90 22.6 10.5)">F</text>
<text x="70.5" y="10.4" transform="rotate(90 70.5 10.4)">E</text>
<text x="118.3" y="10.2" transform="rotate(90 118.3 10.2)">D</text>
<text x="166.1" y="10.2" transform="rotate(90 166.1 10.2)">C</text>
<text x="214" y="10.4" transform="rotate(90 214 10.4)">B</text>
<text x="261.8" y="10.4" transform="rotate(90 261.8 10.4)">A</text>
<text x="1.2" y="33.1" transform="rotate(90 1.2 33.1)">1</text>
<text x="283.2" y="33.1" transform="rotate(90 283.2 33.1)">1</text>
<text x="1.2" y="83" transform="rotate(90 1.2 83)">2</text>
<text x="283.2" y="83.1" transform="rotate(90 283.2 83.1)">2</text>
<text x="1.2" y="133" transform="rotate(90 1.2 133)">3</text>
<text x="283.2" y="133" transform="rotate(90 283.2 133)">3</text>
<text x="1.2" y="183.1" transform="rotate(90 1.2 183.1)">4</text>
<text x="283.2" y="183.1" transform="rotate(90 283.2 183.1)">4</text>
<text x="1.3" y="233" transform="rotate(90 1.3 233)">5</text>
<text x="283.3" y="233" transform="rotate(90 283.3 233)">5</text>
<text x="1.2" y="283" transform="rotate(90 1.2 283)">6</text>
<text x="283.2" y="283" transform="rotate(90 283.2 283)">6</text>
<text x="1.2" y="333" transform="rotate(90 1.2 333)">7</text>
<text x="283.2" y="333" transform="rotate(90 283.2 333)">7</text>
<text x="1.2" y="383" transform="rotate(90 1.2 383)">8</text>
<text x="283.2" y="383" transform="rotate(90 283.2 383)">8</text>
<text x="22.6" y="405.4" transform="rotate(90 22.6 405.4)">F</text>
<text x="70.5" y="405.3" transform="rotate(90 70.5 405.3)">E</text>
<text x="118.3" y="405.2" transform="rotate(90 118.3 405.2)">D</text>
<text x="166.1" y="405.2" transform="rotate(90 166.1 405.2)">C</text>
<text x="214" y="405.3" transform="rotate(90 214 405.3)">B</text>
<text x="261.8" y="405.3" transform="rotate(90 261.8 405.3)">A</text>
</g>
<g font-size="2.5">
<text x="49.2" y="225" transform="rotate(90 49.2 225)">Dept.</text>
<text x="49.2" y="249" transform="rotate(90 49.2 249)">Technical reference</text>
<text x="29.2" y="283" transform="rotate(90 29.2 283)">Title</text>
<text x="39.2" y="283" transform="rotate(90 39.2 283)">Document type</text>
<text x="49.2" y="283" transform="rotate(90 49.2 283)">Created by</text>
<text x="12.2" y="344" transform="rotate(90 12.2 344)">Rev.</text>
<text x="29.2" y="344" transform="rotate(90 29.2 344)">DWG No.</text>
<text x="39.2" y="344" transform="rotate(90 39.2 344)">Document status</text>
<text x="49.2" y="344" transform="rotate(90 49.2 344)">Approved by</text>
<text x="12.2" y="354" transform="rotate(90 12.2 354)">Date of issue</text>
<text x="12.2" y="390" transform="rotate(90 12.2 390)">Sheet</text>
</g>
</svg>
